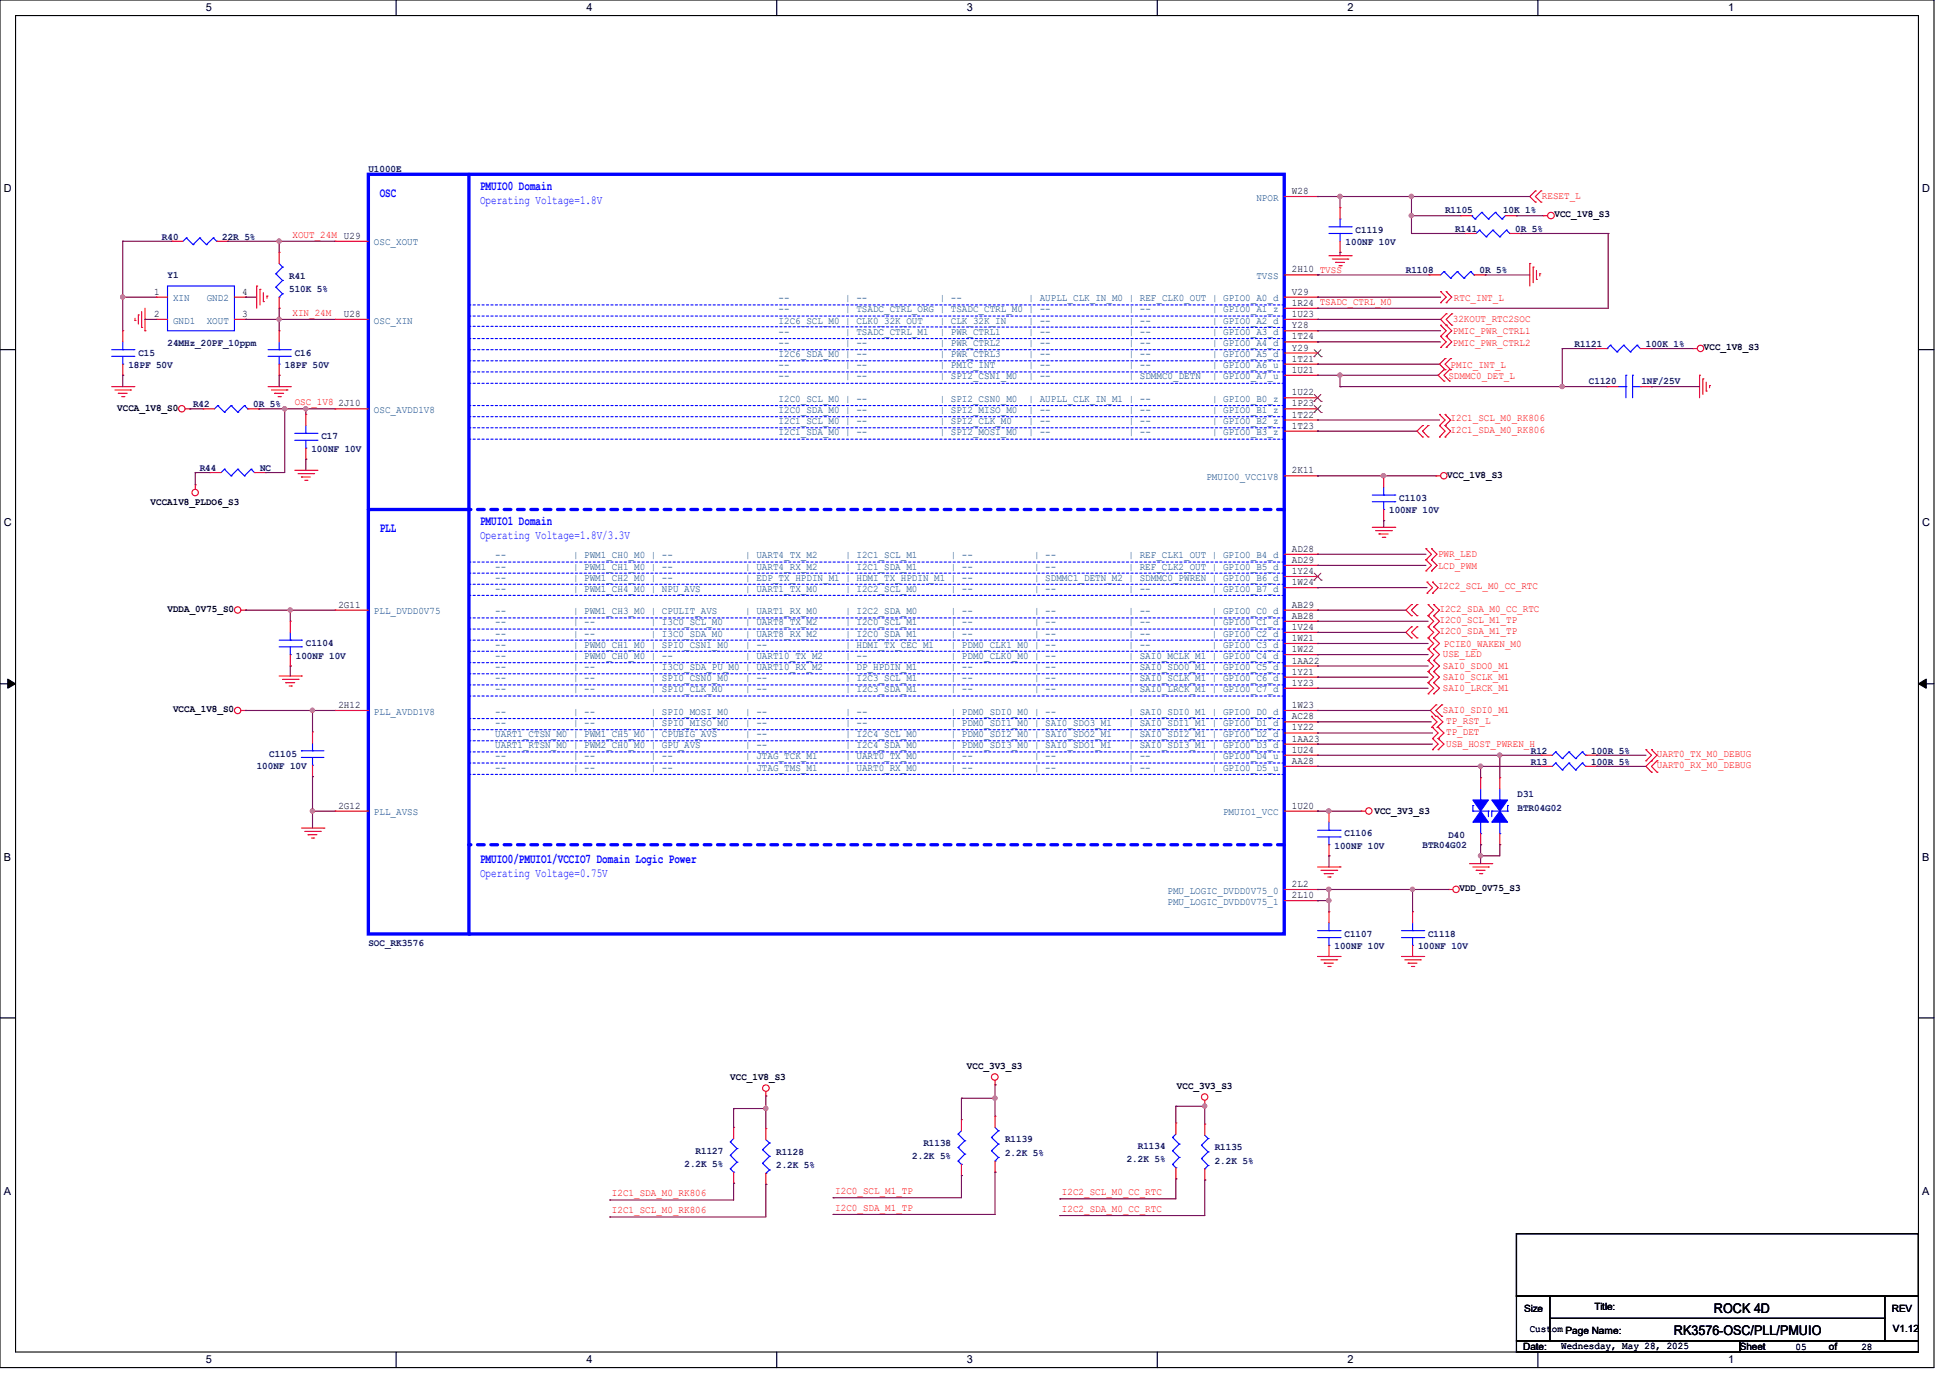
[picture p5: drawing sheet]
<svg xmlns="http://www.w3.org/2000/svg" width="297mm" height="210mm" viewBox="0 0 297 210" stroke-linecap="round" stroke-linejoin="round" font-family="sans-serif">
<path d="M0 0h294.7v208.3h-294.7zM2.4 2.4h290v203.5h-290z" fill="none" stroke="#000" stroke-width=".17"/>
<g fill="#fff">
<path d="M31.4 .3h.9v1.8h-.9z"/>
<path d="M31.4 206.2h.9v1.8h-.9z"/>
</g>
<path d="M60.4 0v2.4M60.4 205.9v2.4" fill="none" stroke="#000" stroke-width=".17"/>
<g fill="#fff">
<path d="M89.4 .3h.9v1.8h-.9z"/>
<path d="M89.4 206.2h.9v1.8h-.9z"/>
</g>
<path d="M118.4 0v2.4M118.4 205.9v2.4" fill="none" stroke="#000" stroke-width=".17"/>
<g fill="#fff">
<path d="M147.4 .3h.9v1.8h-.9z"/>
<path d="M147.4 206.2h.9v1.8h-.9z"/>
</g>
<path d="M176.4 0v2.4M176.4 205.9v2.4" fill="none" stroke="#000" stroke-width=".17"/>
<g fill="#fff">
<path d="M205.4 .3h.9v1.8h-.9z"/>
<path d="M205.4 206.2h.9v1.8h-.9z"/>
</g>
<path d="M234.4 0v2.4M234.4 205.9v2.4" fill="none" stroke="#000" stroke-width=".17"/>
<g fill="#fff">
<path d="M263.4 .3h.9v1.8h-.9z"/>
<path d="M263.4 206.2h.9v1.8h-.9z"/>
<path d="M.6 27.8h1.2v1.9h-1.2z"/>
<path d="M292.9 27.8h1.2v1.9h-1.2z"/>
<path d="M.6 78.7h1.2v1.9h-1.2z"/>
<path d="M292.9 78.7h1.2v1.9h-1.2z"/>
</g>
<path d="M0 53.3h2.4M292.4 53.3h2.3" fill="none" stroke="#000" stroke-width=".17"/>
<g fill="#fff">
<path d="M.6 129.6h1.1v1.8h-1.1z"/>
<path d="M292.9 129.6h1.1v1.8h-1.1z"/>
</g>
<path d="M0 104.1h2.4M292.4 104.1h2.3" fill="none" stroke="#000" stroke-width=".17"/>
<path d="M1.2 103.4l1.2 .7-1.2 .7zM292.4 104.1l1.1-.7v1.4z" fill="#000" stroke="#000" stroke-width=".15"/>
<g fill="#fff">
<path d="M.6 180.5h1.1v1.8h-1.1z"/>
<path d="M292.9 180.5h1.1v1.8h-1.1z"/>
</g>
<path d="M0 155h2.4M292.4 155h2.3M231.1 187.9h61.3v9.5h-61.3zM231.1 197.4h5.1v6.8h-5.1zM236.2 197.4h51v3.4h-51zM287.2 197.4h5.2v6.8h-5.2zM231.1 204.2h34v1.7h-34zM236.2 200.8h51v3.4h-51zM265.1 204.2h27.3v1.7h-27.3z" fill="none" stroke="#000" stroke-width=".17"/>
<g fill="none" stroke="#f00" stroke-width=".17">
<path d="M202.5 38.9h3.4M203 39.5h2.4M203.5 40h.1M203.5 40h1.4M204.2 38.4h.1M204.2 31.6h.1M204.2 31.6v1.8M204.2 36.7v1.7M205.4 39.5h.1M205.9 38.9h.1M222.6 32.9h.1M222.6 32.9h1.7"/>
<path d="M229.4 32.9h1.7M231.1 32.9h.1M234 29.1h.1M234 30.8h.1M234 29.1l-.9 .8 .9 .9M234.8 30.8h.1M234.8 29.1h.1M234.8 29.1l-.8 .8 .8 .9M235.2 32.9h.1M235.2 32.9h.6M17 58.9h3.4M17.5 59.4h2.4"/>
<path d="M18 59.9h.1M18 59.9h1.4M18.7 50.4h.1M18.7 57.1h.1M18.7 50.4v1.7M18.7 55.5v1.6M19.9 59.4h.1M20.4 58.9h.1M20.6 48.8h.1M20.6 48.5v.3M21.1 48h.1M21.1 48v1.4"/>
<path d="M21.6 49.9h.1M21.6 47.5v2.4M22.1 50.4h.1M22.1 46.9v3.5M39.1 43.6h.1M39.1 43.6v3.3M39.6 44.1h.1M39.6 44.1v2.3M40.1 45.9h.1M40.1 44.6v1.3M40.7 45.1h.1M40.7 45.1v.3"/>
<path d="M40.9 58.9h3.3M41.4 59.4h2.3M41.9 59.9h.1M41.9 59.9h1.3M42.5 50.4h.1M42.5 57.1h.1M42.5 50.4v1.7M42.5 55.5v1.6M43.7 59.4h.1M44.2 58.9h.1M204 40.5h.4M204.4 40.5h.1"/>
<path d="M219.5 51.2h.1M219.5 49.5h.1M219.5 52.9h.1M219.5 46.1h.1M219.5 44.4h.1M219.5 49.5l.9 .9-.9 .8M219.5 51.2l.9 .9-.9 .8M219.5 44.4l.9 .9-.9 .8M220 56.3h.1M220 58h.1M220 56.3l-.8 .8 .8 .9M220.2 54.6h.1"/>
<path d="M220.2 56.3h.1M220.2 54.6l-.8 .9 .8 .8M220.4 51.2h.1M220.4 49.5h.1M220.4 52.9h.1M220.4 46.1h.1M220.4 44.4h.1M220.4 47.8h.1M220.4 49.5l.8 .9-.8 .8M220.4 51.2l.8 .9-.8 .8M220.4 44.4l.8 .9-.8 .8M220.4 47.8l-.9 .8 .9 .9"/>
<path d="M220.9 58h.1M220.9 56.3h.1M220.9 56.3l-.9 .8 .9 .9M221.1 56.3h.1M221.1 54.6h.1M221.1 54.6l-.9 .9 .9 .8M221.2 49.5h.1M221.2 47.8h.1M221.2 47.8l-.8 .8 .8 .9M233.1 40.1h.1M233.1 40.1v3.5M233.6 40.7h.1"/>
<path d="M233.6 40.7v2.4M234.1 42.5h.1M234.1 41.2v1.3M234.7 41.7h.1M234.7 41.7v.3M243.2 53.1h.1M243.2 53.1h1.7M250 53.1h1.7M251.7 53.1h.1M258 53.1h.1M258 53.1h.7M259 57.1h.1"/>
<path d="M259 57.1v3.5M259.5 57.7h.1M259.5 57.7v2.4M260 59.6h.1M260 58.2v1.4M260.5 58.7h.1M260.5 58.7v.4M18.5 60.4h.4M18.9 60.4h.1M28.2 62.3h.7M28.9 62.3h.1M29.8 73.8h.1"/>
<path d="M29.8 73.8v.7M30.9 62.3h.1M30.9 62.3h1.8M37.8 62.3h1.7M39.5 62.3h.1M42.4 60.4h.3M42.7 60.4h.1M44.9 71.6h3.4M45.4 72.1h2.4M45.9 72.6h.1M45.9 72.6h1.4M46.4 73.2h.4"/>
<path d="M46.6 63.1h.1M46.6 69.9h.1M46.6 63.1v1.7M46.6 68.2v1.7M46.8 73.2h.1M47.8 72.1h.1M48.3 71.6h.1M216.8 64.8h.1M216.8 66.5h.1M216.8 64.8l-.9 .9 .9 .8M217.6 66.5h.1M217.6 64.8h.1"/>
<path d="M217.6 64.8l-.8 .9 .8 .8M218.8 72.5h.1M218.8 72.5h.7M219.4 66.5h.1M219.4 64.8h.1M219.4 63.1h.1M219.4 64.8l.8 .9-.8 .8M219.4 63.1l.8 .9-.8 .8M220.2 66.5h.1M220.2 64.8h.1M220.2 63.1h.1M220.2 64.8l.9 .9-.9 .8"/>
<path d="M220.2 63.1l.9 .9-.9 .8M36.7 92.9h.7M37.4 92.9h.1M209.1 80.3h3.5M209.6 80.8h2.4M210.1 81.3h.1M210.1 81.3h1.4M210.7 81.8h.3M211 81.8h.1M212 80.8h.1M212.6 80.3h.1M215.1 95.5h.1"/>
<path d="M215.1 97.2h.1M215.1 92.1h.1M215.1 93.8h.1M215.1 95.5l-.9 .8 .9 .9M215.1 92.1l-.9 .8 .9 .9M215.9 97.2h.1M215.9 95.5h.1M215.9 93.8h.1M215.9 92.1h.1M215.9 95.5l-.8 .8 .8 .9M215.9 92.1l-.8 .8 .8 .9M217.3 85.3h.1"/>
<path d="M217.3 83.6h.1M217.3 87h.1M217.3 83.6l.8 .8-.8 .9M217.3 85.3l.8 .8-.8 .9M217.5 90.3h.1M217.5 88.6h.1M217.5 88.6l.8 .9-.8 .8M217.6 95.5h.1M217.6 93.8h.1M217.6 97.2h.1M217.6 98.8h.1M217.6 92.1h.1"/>
<path d="M217.6 93.8l.9 .8-.9 .9M217.6 92.1l.9 .8-.9 .9M217.6 95.5l.9 .8-.9 .9M217.6 97.2l.9 .8-.9 .8M217.6 98.8l.9 .9-.9 .9M218.1 85.3h.1M218.1 83.6h.1M218.1 87h.1M218.1 83.6l.9 .8-.9 .9M218.1 85.3l.9 .8-.9 .9M218.3 90.3h.1M218.3 88.6h.1"/>
<path d="M218.3 88.6l.9 .9-.9 .8M218.5 95.5h.1M218.5 93.8h.1M218.5 97.2h.1M218.5 98.8h.1M218.5 92.1h.1M218.5 93.8l.9 .8-.9 .9M218.5 95.5l.9 .8-.9 .9M218.5 97.2l.9 .8-.9 .8M218.5 92.1l.9 .8-.9 .9M218.5 98.8l.9 .9-.9 .9M36.7 108.2h.7"/>
<path d="M37.4 108.2h.1M42.5 103h3.4M43.1 103.5h2.3M43.6 104h.1M43.6 104h1.3M44.1 104.5h.3M44.4 104.5h.1M45.4 103.5h.1M45.9 103h.1M47.6 111.5h.1M47.6 118.3h.1M47.6 111.5v1.7"/>
<path d="M47.6 116.5v1.8M217.6 104h.1M217.6 102.3h.1M217.6 100.6h.1M217.6 105.7h.1M217.6 102.3l.9 .8-.9 .9M217.6 100.6l.9 .8-.9 .9M217.6 104l.9 .8-.9 .9M218.1 110.8h.1M218.1 109.1h.1M218.1 109.1l.9 .8-.9 .9M218.3 112.5h.1"/>
<path d="M218.3 110.8h.1M218.3 114.2h.1M218.3 110.8l.9 .8-.9 .9M218.3 112.5l.9 .8-.9 .9M218.5 104h.1M218.5 102.3h.1M218.5 100.6h.1M218.5 105.7h.1M218.5 102.3l.9 .8-.9 .9M218.5 100.6l.9 .8-.9 .9M218.5 104l.9 .8-.9 .9M218.8 107.4h.1"/>
<path d="M218.8 109.1h.1M218.8 107.4l-.8 .8 .8 .9M219 110.8h.1M219 109.1h.1M219 109.1l.9 .8-.9 .9M219.2 112.5h.1M219.2 110.8h.1M219.2 114.2h.1M219.2 110.8l.8 .8-.8 .9M219.2 112.5l.8 .8-.8 .9M219.7 109.1h.1M219.7 107.4h.1"/>
<path d="M219.7 107.4l-.9 .8 .9 .9M250.8 115.9h.1M250.8 114.2h.1M250.8 114.2l.9 .8-.9 .9M251.7 115.9h.1M251.7 117.6h.1M251.7 114.2h.1M251.7 114.2l.8 .8-1.7 1.7 .9 .9M252.5 117.6h.1M252.5 115.9h.1M252.5 115.9l-.8 .8 .8 .9M45.9 126.1h3.5"/>
<path d="M46.4 126.6h2.4M46.9 127.1h.1M46.9 127.1h1.4M47.5 127.6h.3M47.8 127.6h.1M48.8 126.6h.1M49.4 126.1h.1M200.8 132h3.4M201.3 132.5h2.4M201.8 133.1h.1M201.8 133.1h1.4M202.4 133.6h.3"/>
<path d="M202.7 133.6h.1M203.7 132.5h.1M204.2 132h.1M207.4 123.5h.1M207.4 123.5h.7M220.7 135.5h.1M220.7 135.5h.7M223.9 131.5h3.4M224.5 132h2.3M225 132.5h.1M225 132.5h1.3M225.5 133.1h.3"/>
<path d="M225.8 133.1h.1M226.8 132h.1M227.3 131.5h.1M200.8 145.7h3.4M201.3 146.2h2.4M201.8 146.7h.1M201.8 146.7h1.4M202.4 147.2h.3M202.7 147.2h.1M203.7 146.2h.1M204.2 145.7h.1M213.6 145.7h3.4"/>
<path d="M214.1 146.2h2.4M214.6 146.7h.1M214.6 146.7h1.3M215.1 147.2h.3M215.4 147.2h.1M216.5 146.2h.1M217 145.7h.1M111.8 171.7h.1M111.8 171.7v1.7M111.8 178.5v1.7M116.7 166.9h.1M116.7 166.2v.7"/>
<path d="M146.5 170.5h.1M146.5 179h.1M146.5 170.5v1.7M146.5 177.3v1.7M151.6 165.2h.1M151.6 164.5v.7M179.2 171h.1M179.2 179.5h.1M179.2 171v1.7M179.2 177.8v1.7M183.6 168.3h.1M183.6 167.6v.7"/>
<path d="M111.8 180.2h.1"/>
<circle cx="236.4" cy="32.8" r=".5"/>
<circle cx="259.1" cy="53.1" r=".49"/>
<circle cx="27.7" cy="62.3" r=".49"/>
<circle cx="29.7" cy="75" r=".49"/>
<circle cx="220" cy="72.5" r=".49"/>
<circle cx="36.2" cy="92.9" r=".49"/>
<circle cx="36.2" cy="108.2" r=".49"/>
<circle cx="208.6" cy="123.5" r=".49"/>
<circle cx="221.9" cy="135.4" r=".49"/>
<circle cx="116.7" cy="165.7" r=".5"/>
<circle cx="151.6" cy="164" r=".5"/>
<circle cx="183.6" cy="167.1" r=".49"/>
</g>
<g fill="none" stroke="#00f" stroke-width=".17">
<path d="M202.5 34.5h3.4M202.5 35.6h3.4M204.2 33.4h.1M204.2 35.6h.1M204.2 33.4v1.1M204.2 35.6v1.1M205.9 34.5h.1M205.9 35.6h.1M224.3 32.9h.1M224.3 32.9l.5 .5M224.8 33.4h.1M225.8 32.3h.1"/>
<path d="M225.8 32.3l1 1.1M225.8 32.3l-1 1.1M226.8 33.4h.1M227.9 32.3h.1M227.9 32.3l1 1.1M227.9 32.3l-1.1 1.1M228.9 33.4h.1M229.4 32.9l-.5 .5M17 54.3h3.4M17 53.3h3.4M18.7 55.5h.1M18.7 53.3h.1"/>
<path d="M18.7 52.1v1.2M18.7 54.3v1.2M20.4 54.3h.1M20.4 53.3h.1M40.9 54.3h3.3M40.9 53.3h3.3M42.5 55.5h.1M42.5 53.3h.1M42.5 52.1v1.2M42.5 54.3v1.2M44.2 54.3h.1M44.2 53.3h.1"/>
<path d="M244.9 53.1h.1M245.4 52.6h.1M245.4 52.6l1 1M245.4 52.6l-.5 .5M246.4 53.6h.1M247.4 52.6h.1M247.4 52.6l1.1 1M247.4 52.6l-1 1M248.5 53.6h.1M249.5 52.6h.1M249.5 52.6l.5 .5M249.5 52.6l-1 1"/>
<path d="M33.2 61.8h.1M33.2 61.8l-.5 .5M33.2 61.8l1 1M34.2 62.8h.1M35.2 61.8h.1M35.2 61.8l-1 1M35.2 61.8l1 1M36.2 62.8h.1M37.3 61.8h.1M37.3 61.8l-1.1 1M37.3 61.8l.5 .5M37.8 62.3h.1"/>
<path d="M44.9 67.1h3.4M44.9 66h3.4M46.6 68.2h.1M46.6 66h.1M46.6 64.8v1.2M46.6 67.1v1.1M48.3 67.1h.1M48.3 66h.1M45.9 115.4h.1M45.9 114.3h.1M45.9 115.4h3.5M45.9 114.3h3.5"/>
<path d="M47.6 116.5h.1M47.6 114.3h.1M47.6 113.2v1.1M47.6 115.4v1.1M111.3 173.9h.1M111.3 175.9h.1M111.3 178h.1M111.3 173.9l1 1M111.3 175.9l1 1.1M111.3 178l.5 .5M111.8 178.5h.1M111.8 173.4l-.5 .5"/>
<path d="M112.3 174.9h.1M112.3 177h.1M112.3 174.9l-1 1M112.3 177l-1 1M146 172.7h.1M146 174.8h.1M146 176.8h.1M146 172.7l1 1M146 174.8l1 1M146 176.8l.5 .5M146.5 177.3h.1M146.5 172.2l-.5 .5"/>
<path d="M147 173.7h.1M147 175.8h.1M147 173.7l-1 1.1M147 175.8l-1 1M178.7 173.2h.1M178.7 175.3h.1M178.7 177.3h.1M178.7 173.2l1 1M178.7 175.3l1 1M178.7 177.3l.5 .5M179.2 177.8h.1M179.2 172.7l-.5 .5"/>
<path d="M179.7 174.2h.1M179.7 176.3h.1M179.7 174.2l-1 1.1M179.7 176.3l-1 1"/>
</g>
<path d="M56.1 26.5h139.6v115.7h-139.6zM71.5 26.5v115.7" fill="none" stroke="#00f" stroke-width=".51"/>
<circle cx="71.5" cy="142.2" r=".25" fill="#00f"/>
<path d="M56.1 77.6h15.4" fill="none" stroke="#00f" stroke-width=".51"/>
<circle cx="71.5" cy="77.6" r=".25" fill="#00f"/>
<path d="M195.7 77.6h-124.2" fill="none" stroke="#00f" stroke-width=".51" stroke-dasharray="1 1"/>
<circle cx="71.5" cy="77.6" r=".25" fill="#00f" stroke-dasharray="1 1"/>
<path d="M195.7 128.7h-124.2" fill="none" stroke="#00f" stroke-width=".51" stroke-dasharray="1 1"/>
<circle cx="71.5" cy="128.7" r=".25" fill="#00f" stroke-dasharray="1 1"/>
<g fill="none" stroke="#00f" stroke-width=".17" stroke-dasharray=".3 .3">
<path d="M71.5 46.4h.1M71.5 48.1h.1M71.5 49.7h.1M71.5 51.6h.1M71.5 53.3h.1M71.5 54.9h.1M71.5 56.6h.1M71.5 58.4h.1M195.7 46.4h-124.2M195.7 48.1h-124.2M195.7 49.9l-124.2-.2M195.7 51.6h-124.2"/>
<path d="M195.7 53.3h-124.2M195.7 54.9h-124.2M195.7 56.6h-124.2M195.7 58.4h-124.2M71.5 61.8h.1M71.5 63.5h.1M71.5 65.2h.1M71.5 66.9h.1M195.7 61.8h-124.2M195.7 63.5h-124.2M195.7 65.2h-124.2M195.7 66.9h-124.2"/>
<path d="M71.5 85.6h.1M71.5 87.3h.1M71.5 89h.1M71.5 90.7h.1M71.5 94.1h.1M71.5 95.8h.1M71.5 97.5h.1M71.5 99.2h.1M195.7 85.6h-124.2M195.7 87.3h-124.2M195.7 89h-124.2M195.7 90.7h-124.2"/>
<path d="M195.7 94.1h-124.2M195.7 95.8h-124.2M195.7 97.5h-124.2M195.7 99.2h-124.2M71.5 100.9h.1M71.5 102.6h.1M71.5 104.3h.1M71.5 106h.1M71.5 109.4h.1M71.5 111.1h.1M71.5 112.8h.1M71.5 114.5h.1"/>
<path d="M71.5 116.2h.1M71.5 117.9h.1M195.7 100.9h-124.2M195.7 102.6h-124.2M195.7 104.3h-124.2M195.7 106h-124.2M195.7 109.4h-124.2M195.7 111.1h-124.2M195.7 112.8h-124.2M195.7 114.5h-124.2M195.7 116.2h-124.2M195.7 117.9h-124.2"/>
</g>
<g fill="none" stroke="#f00" stroke-width=".17">
<path d="M26.2 36.7h.1M26.2 36.7h1.7M33 36.7h1.7M34.7 36.7h.1M42.5 38.4h.1M42.5 38.4v1.7M51.1 36.7h.1M51.1 36.7h5M195.7 29.9h5.1M200.8 29.9h.1M223.3 35.6h.1M223.3 35.6h1.7"/>
<path d="M230.1 35.6h1.7M231.8 35.6h.1M23.8 45.3h.1M23.8 48.6h.1M23.8 48.6h1.7M23.8 45.3h1.7M35.7 48.6h1.7M35.7 45.3h1.7M37.4 48.6h.1M37.4 45.3h.1M42.5 46.9h.1M42.5 45.3v1.6"/>
<path d="M51.1 48.6h.1M51.1 48.6h5M195.7 48.6h5.1M195.7 41.9h5.1M195.7 45.3h5.1M195.7 46.9h5.1M195.7 50.4h5.1M195.7 52.1h5.1M195.7 53.8h5.1M195.7 55.5h5.1M195.7 57.1h5.1M200.8 41.9h.1"/>
<path d="M200.8 45.3h.1M200.8 46.9h.1M200.8 48.6h.1M200.8 50.4h.1M200.8 52.1h.1M200.8 53.8h.1M200.8 55.5h.1M200.8 57.1h.1M217.8 41.9h.1M217.8 41.9h1.7M224.6 41.9h1.7M226.3 41.9h.1"/>
<path d="M244.9 58.9h.1M244.9 58.9h1.7M250 58.9h1.7M251.7 58.9h.1M32 72h.1M32 72h1.7M38.8 72h1.7M40.5 72h.1M51.1 62.3h.1M51.1 62.3h5M195.7 62.3h5.1M195.7 60.6h5.1"/>
<path d="M195.7 64h5.1M195.7 65.7h5.1M195.7 72.5h5.1M200.8 60.6h.1M200.8 62.3h.1M200.8 64h.1M200.8 65.7h.1M200.8 72.5h.1M210.9 72.5h.1M210.9 79.3h.1M210.9 72.5v1.7M210.9 77.6v1.7"/>
<path d="M44.2 94.6h.1M44.2 94.6v1.7M44.2 99.7v1.7M51.1 92.9h.1M51.1 92.9h5M195.7 92.9h5.1M195.7 84.4h5.1M195.7 86.1h5.1M195.7 87.8h5.1M195.7 89.5h5.1M195.7 94.6h5.1M195.7 96.3h5.1"/>
<path d="M195.7 98h5.1M195.7 99.7h5.1M200.8 84.4h.1M200.8 86.1h.1M200.8 87.8h.1M200.8 89.5h.1M200.8 92.9h.1M200.8 94.6h.1M200.8 96.3h.1M200.8 98h.1M200.8 99.7h.1M44.2 101.4h.1"/>
<path d="M51.1 108.2h.1M51.1 108.2h5M195.7 108.2h5.1M195.7 101.4h5.1M195.7 103.1h5.1M195.7 104.8h5.1M195.7 109.9h5.1M195.7 111.6h5.1M195.7 113.3h5.1M195.7 115h5.1M195.7 116.7h5.1M200.8 101.4h.1"/>
<path d="M200.8 103.1h.1M200.8 104.8h.1M200.8 108.2h.1M200.8 109.9h.1M200.8 111.6h.1M200.8 113.3h.1M200.8 115h.1M200.8 116.7h.1M225.6 118.4h.1M225.6 118.4v1.7M228.6 118.4h.1M228.6 118.4v1.7"/>
<path d="M234.8 115h.1M234.8 116.7h.1M234.8 115h1.8M234.8 116.7h1.8M241.6 115h1.7M241.6 116.7h1.7M243.3 115h.1M243.3 116.7h.1M51.1 123.5h.1M51.1 123.5h5M195.7 123.5h5.1M195.7 135.5h5.1"/>
<path d="M195.7 137.2h5.1M200.8 123.5h.1M200.8 135.5h.1M200.8 137.2h.1M202.5 138.9h.1M202.5 123.5h.1M202.5 130.3h.1M202.5 123.5v1.7M202.5 128.7v1.6M202.5 138.9v1.6M215.3 138.9h.1M215.3 138.9v1.6"/>
<path d="M225.6 128.7h.1M225.6 127v1.7M228.6 128.7h.1M228.6 127v1.7M202.5 145.7h.1M202.5 144v1.7M215.3 145.7h.1M215.3 144v1.7M116.7 171.9h.1M116.7 171.9v1.7M116.7 178.7v1.7M151.6 170h.1"/>
<path d="M151.6 178.5h.1M151.6 170v1.7M151.6 176.8v1.7M183.6 171.2h.1M183.6 179.7h.1M183.6 171.2v1.7M183.6 178v1.7M116.7 180.4h.1"/>
</g>
<g fill="none" stroke="#7f3f00" stroke-width=".15">
<path d="M200.2 54.3h.1M200.3 53.3l1 1M201.3 53.3l-1.1 1M201.3 54.3h.1M200.2 61.1h.1M200.2 62.8h.1M200.3 60.1l1 1M200.3 61.8l1 1M201.3 60.1l-1.1 1M201.3 61.8l-1.1 1M201.3 61.1h.1M201.3 62.8h.1"/>
<path d="M200.2 88.3h.1M200.3 87.3l1 1M201.3 87.3l-1.1 1M201.3 88.3h.1"/>
</g>
<g fill="none" stroke="#00f" stroke-width=".17">
<path d="M28.4 36.2h.1M28.4 36.2l-.5 .5M28.4 36.2l1 1.1M29.4 37.3h.1M30.4 36.2h.1M30.4 36.2l-1 1.1M30.4 36.2l1.1 1.1M31.5 37.3h.1M32.5 36.2h.1M32.5 36.2l-1 1.1M32.5 36.2l.5 .5M33 36.7h.1"/>
<path d="M225.5 35.1h.1M225.5 35.1l-.5 .5M225.5 35.1l1 1M226.5 36.1h.1M227.5 35.1h.1M227.5 35.1l-1 1M227.5 35.1l1.1 1M228.6 36.1h.1M229.6 35.1h.1M229.6 35.1l-1 1M229.6 35.1l.5 .5M230.1 35.6h.1"/>
<path d="M25.5 43.6h10.2v6.8h-10.2zM42 41.7h.1M42 43.7h.1M42 41.7l1.1 1M42 43.7l1.1 1M42.5 45.3h.1M42.5 40.1l.6 .6M43.1 40.7h.1M43.1 42.7h.1M43.1 44.7h.1M43.1 40.7l-1.1 1M43.1 42.7l-1.1 1"/>
<path d="M43.1 44.7l-.6 .6M220 41.4h.1M220 41.4l-.5 .5M220 41.4l1.1 1M221.1 42.4h.1M222.1 41.4h.1M222.1 41.4l-1 1M222.1 41.4l1 1M223.1 42.4h.1M224.1 41.4h.1M224.1 41.4l-1 1M224.1 41.4l.5 .5"/>
<path d="M224.6 41.9h.1M246.6 58.9h1.2M247.8 58.9h.1M247.8 57.1h.1M247.8 57.1v3.5M248.8 57.1h.1M248.8 58.9h1.2M248.8 57.1v3.5M250 58.9h.1M34.2 71.5h.1M34.2 71.5l-.5 .5M34.2 71.5l1 1"/>
<path d="M35.2 72.5h.1M36.2 71.5h.1M36.2 71.5l-1 1M36.2 71.5l1.1 1M37.3 72.5h.1M38.3 71.5h.1M38.3 71.5l-1 1M38.3 71.5l.5 .5M38.8 72h.1M209.1 76.4h3.5M209.1 75.4h3.5M210.9 77.6h.1"/>
<path d="M210.9 75.4h.1M210.9 74.2v1.2M210.9 76.4v1.2M212.6 76.4h.1M212.6 75.4h.1M42.5 98.5h3.4M42.5 97.5h3.4M44.2 99.7h.1M44.2 97.5h.1M44.2 96.3v1.2M44.2 98.5v1.2M45.9 98.5h.1"/>
<path d="M45.9 97.5h.1M237.1 114.5h.1M237.1 116.2h.1M237.1 114.5l-.5 .5M237.1 114.5l1 1M237.1 116.2l-.5 .5M237.1 116.2l1 1.1M238.1 115.5h.1M238.1 117.3h.1M239.1 114.5h.1M239.1 116.2h.1M239.1 114.5l-1 1"/>
<path d="M239.1 114.5l1 1M239.1 116.2l-1 1.1M239.1 116.2l1 1.1M240.1 115.5h.1M240.1 117.3h.1M241.1 114.5h.1M241.1 116.2h.1M241.1 114.5l-1 1M241.1 114.5l.5 .5M241.1 116.2l-1 1.1M241.1 116.2l.5 .5M241.6 115h.1"/>
<path d="M241.6 116.7h.1M200.8 127.5h3.4M200.8 126.4h3.4M202.5 128.7h.1M202.5 126.4h.1M202.5 125.2v1.2M202.5 127.5v1.2M204.2 127.5h.1M204.2 126.4h.1M224.5 123.5h.1M224.5 122.7h.1M224.5 123.5h2.3"/>
<path d="M224.5 122.7v.8M225.6 121.8h.1M225.6 127h.1M225.6 120.1v1.7M225.6 125.2v1.8M226.8 123.5h.1M226.8 123.5v.9M227.3 123.5h.1M227.3 123.5v.9M227.3 123.5h2.4M228.6 121.8h.1M228.6 127h.1"/>
<path d="M228.6 120.1v1.7M228.6 125.2v1.8M229.7 123.5h.1M229.7 122.7h.1M229.7 122.7v.8M200.8 142.8h3.4M200.8 141.7h3.4M202.5 144h.1M202.5 141.7h.1M202.5 140.5v1.2M202.5 142.8v1.2M204.2 142.8h.1"/>
<path d="M204.2 141.7h.1M213.6 142.8h3.4M213.6 141.7h3.4M215.3 144h.1M215.3 141.7h.1M215.3 140.5v1.2M215.3 142.8v1.2M217 142.8h.1M217 141.7h.1M116.2 175.1h.1M116.2 177.2h.1M116.2 175.1l1.1 1"/>
<path d="M116.2 177.2l1.1 1M116.7 178.7h.1M116.7 173.6l.6 .5M117.3 174.1h.1M117.3 176.1h.1M117.3 178.2h.1M117.3 174.1l-1.1 1M117.3 176.1l-1.1 1.1M117.3 178.2l-.6 .5M151.1 173.2h.1M151.1 175.3h.1M151.1 173.2l1 1"/>
<path d="M151.1 175.3l1 1M151.6 176.8h.1M151.6 171.7l.5 .5M152.1 172.2h.1M152.1 174.2h.1M152.1 176.3h.1M152.1 172.2l-1 1M152.1 174.2l-1 1.1M152.1 176.3l-.5 .5M183.1 174.4h.1M183.1 176.4h.1M183.1 174.4l1 1"/>
<path d="M183.1 176.4l1 1.1M183.6 178h.1M183.6 172.9l.5 .5M184.1 173.4h.1M184.1 175.4h.1M184.1 177.5h.1M184.1 173.4l-1 1M184.1 175.4l-1 1M184.1 177.5l-.5 .5"/>
</g>
<g fill="#00f" stroke="#00f" stroke-width=".17">
<path d="M227.3 121.8h2.4l-1.1 1.7z" fill-rule="evenodd"/>
<path d="M228.6 123.5l1.1 1.7h-2.4z" fill-rule="evenodd"/>
<path d="M224.5 121.8h2.3l-1.2 1.7z" fill-rule="evenodd"/>
<path d="M225.6 123.5l1.2 1.7h-2.3z" fill-rule="evenodd"/>
</g>
<g fill="none" stroke="#7f003f" stroke-width=".17">
<path d="M18.7 36.7h.1M18.7 36.7v13.7M18.7 36.7h7.5M34.7 36.7h.1M34.7 36.7h16.4M42.5 36.7h.1M42.5 36.7v1.7M200.8 29.9h.1M200.8 29.9h32.3M204.2 29.9h.1M204.2 38.4h.1M204.2 29.9v1.7"/>
<path d="M204.2 38.4v.5M215.1 29.9h.1M215.1 35.6h.1M215.1 32.9h.1M215.1 29.9v5.7M215.1 35.6h8.2M215.1 32.9h7.5M231.1 32.9h.1M231.1 32.9h4.1M231.8 35.6h.1M231.8 35.6h13.3M245.1 35.6h.1"/>
<path d="M245.1 35.6v11.3h-44.3M18.7 45.3h.1M18.7 57.1h.1M18.7 57.1v1.8M18.7 45.3h5.1M22.1 48.6h.1M22.1 48.6h1.7M37.4 45.3h.1M37.4 48.6h.1M37.4 45.3h1.7M37.4 48.6h13.7M42.5 48.6h.1"/>
<path d="M42.5 57.1h.1M42.5 46.9h.1M42.5 46.9v3.5M42.5 57.1v1.8M200.8 41.9h.1M200.8 46.9h.1M200.8 50.4h.1M200.8 52.1h.1M200.8 55.5h.1M200.8 57.1h.1M200.8 45.3h.1M200.8 48.6h.1"/>
<path d="M200.8 41.9h17M200.8 50.4h18.7M200.8 52.1h18.7M200.8 55.5h18.6M200.8 57.1h18.4M200.8 45.3h18.7M200.8 48.6h18.7M204.2 57.1h.1M204.2 58.9h.1M204.2 57.1v1.8M204.2 58.9h40.7M226.3 41.9h.1"/>
<path d="M226.3 41.9h6.8M238.1 53.1h.1M238.1 58.9h.1M238.1 53.1h5.1M238.1 53.1v5.8M251.7 53.1h.1M251.7 58.9h.1M251.7 53.1h6.3M251.7 58.9h7.3M28.9 62.3h.1M28.9 62.3h2M29.8 72h.1"/>
<path d="M29.8 72h2.2M29.8 72v1.8M39.5 62.3h.1M39.5 62.3h11.6M40.5 72h.1M43.4 62.3h.1M43.4 62.3v9.7h-2.9M46.6 69.9h.1M46.6 62.3h.1M46.6 62.3v.8M46.6 69.9v1.7M200.8 64h.1"/>
<path d="M200.8 65.7h.1M200.8 72.5h.1M200.8 64h18.6M200.8 65.7h15.1M200.8 72.5h18M210.9 72.5h.1M210.9 79.3h.1M210.9 79.3v1M37.4 92.9h.1M37.4 92.9h13.7M44.2 92.9h.1M44.2 92.9v1.7"/>
<path d="M200.8 84.4h.1M200.8 89.5h.1M200.8 92.9h.1M200.8 94.6h.1M200.8 96.3h.1M200.8 98h.1M200.8 86.1h.1M200.8 99.7h.1M200.8 84.4h16.5M200.8 89.5h16.7M200.8 92.9h13.4M200.8 94.6h16.8"/>
<path d="M200.8 96.3h13.4M200.8 98h16.8M200.8 86.1h16.5M200.8 99.7h16.8M37.4 108.2h.1M37.4 108.2h13.7M44.2 101.4h.1M44.2 101.4v1.6M47.6 108.2h.1M47.6 118.3h.1M47.6 108.2v3.3M47.6 118.3v7.8"/>
<path d="M200.8 101.4h.1M200.8 103.1h.1M200.8 108.2h.1M200.8 111.6h.1M200.8 113.3h.1M200.8 115h.1M200.8 116.7h.1M200.8 109.9h.1M200.8 104.8h.1M200.8 101.4h16.8M200.8 103.1h16.8M200.8 108.2h17.2"/>
<path d="M200.8 111.6h17.5M200.8 113.3h17.5M200.8 115h34M200.8 116.7h34M200.8 109.9h17.3M200.8 104.8h16.8M225.6 116.7h.1M225.6 116.7v1.7M228.6 115h.1M228.6 115v3.4M243.3 115h.1M243.3 116.7h.1"/>
<path d="M243.3 115h7.5M243.3 116.7h7.5M47.6 123.5h.1M47.6 123.5h3.5M200.8 135.5h.1M200.8 123.5h.1M200.8 137.2h.1M200.8 135.5h19.9M200.8 123.5h6.6M200.8 137.2h1.7M202.5 135.5h.1M202.5 130.3h.1"/>
<path d="M202.5 123.5h.1M202.5 137.2h.1M202.5 130.3v1.7M202.5 135.5v3.4M215.3 135.5h.1M215.3 135.5v3.4M225.6 128.7h.1M225.6 130.3h.1M225.6 128.7v2.8M228.6 128.7h.1M228.6 128.7v1.6h-3M111.8 168.8h.1"/>
<path d="M111.8 168.8v2.9M111.8 168.8h4.9M116.7 166.9h.1M116.7 168.8h.1M116.7 166.9v5M146.5 179h.1M146.5 167.3h.1M146.5 167.3v3.2M146.5 179v3.4h-19.5M146.5 167.3h5.1M151.6 165.2h.1M151.6 178.5h.1"/>
<path d="M151.6 167.3h.1M151.6 165.2v4.8M151.6 178.5v6.5h-24.6M179.2 168.5h.1M179.2 179.5h.1M179.2 168.5h4.4M179.2 168.5v2.5M179.2 179.5v3.1h-17.7M183.6 168.3h.1M183.6 179.7h.1M183.6 168.5h.1M183.6 168.3v2.9"/>
<path d="M183.6 179.7v5.4h-22.1M92.9 182.8h.1M92.9 185.3h.1M111.8 180.2h.1M111.8 180.2v2.6h-18.9M116.7 180.4h.1M116.7 180.4v4.9h-23.8M127 182.4h.1M127 185h.1M161.5 182.6h.1M161.5 185.1h.1"/>
</g>
<g fill="#f0f" stroke="#f0f" stroke-width=".17">
<circle cx="228.5" cy="115" r=".32"/>
<circle cx="225.6" cy="116.7" r=".32"/>
<circle cx="215.2" cy="135.4" r=".32"/>
<circle cx="202.5" cy="135.4" r=".33"/>
<circle cx="18.7" cy="45.2" r=".32"/>
<circle cx="47.6" cy="108.2" r=".32"/>
<circle cx="210.8" cy="72.5" r=".33"/>
<circle cx="202.5" cy="123.5" r=".33"/>
<circle cx="47.6" cy="123.5" r=".32"/>
<circle cx="44.2" cy="92.9" r=".32"/>
<circle cx="42.5" cy="48.6" r=".32"/>
<circle cx="116.7" cy="168.8" r=".32"/>
<circle cx="215.1" cy="29.9" r=".32"/>
<circle cx="204.2" cy="29.9" r=".32"/>
<circle cx="183.6" cy="168.4" r=".32"/>
<circle cx="43.4" cy="62.3" r=".32"/>
<circle cx="238.1" cy="58.9" r=".32"/>
<circle cx="204.2" cy="57.1" r=".32"/>
<circle cx="42.5" cy="36.7" r=".32"/>
<circle cx="202.5" cy="137.1" r=".33"/>
<circle cx="151.6" cy="167.2" r=".32"/>
<circle cx="225.6" cy="130.3" r=".32"/>
<circle cx="46.6" cy="62.3" r=".32"/>
<circle cx="215.1" cy="32.8" r=".32"/>
</g>
<g font-size="2" fill="#00f">
<text x="57.9" y="29.9">OSC</text>
<text x="73.2" y="28.9">PMUIO0 Domain</text>
<text x="57.9" y="81">PLL</text>
<text x="73.2" y="80">PMUIO1 Domain</text>
<text x="73.2" y="131.4">PMUIO0/PMUIO1/VCCIO7 Domain Logic Power</text>
</g>
<g font-size="2">
<text x="255.1" y="203.4">RK3576-OSC/PLL/PMUIO</text>
<text x="261.2" y="200">ROCK 4D</text>
</g>
<g font-size="1.9" fill="#00f">
<text x="73.2" y="31.1">Operating Voltage=1.8V</text>
<text x="73.2" y="82.1">Operating Voltage=1.8V/3.3V</text>
<text x="73.2" y="133.5">Operating Voltage=0.75V</text>
</g>
<g font-size="1.7">
<text x="31.4" y="1.7">5</text>
<text x="89.4" y="1.7">4</text>
<text x="147.4" y="1.7">3</text>
<text x="205.4" y="1.7">2</text>
<text x="263.4" y="1.7">1</text>
<text x=".6" y="29.3">D</text>
<text x="292.9" y="29.3">D</text>
<text x=".6" y="80.2">C</text>
<text x="292.9" y="80.2">C</text>
<text x=".6" y="131.1">B</text>
<text x="292.9" y="131.1">B</text>
<text x=".6" y="181.9">A</text>
<text x="292.9" y="181.9">A</text>
<text x="31.4" y="207.6">5</text>
<text x="89.4" y="207.6">4</text>
<text x="147.4" y="207.6">3</text>
<text x="205.4" y="207.6">2</text>
<text x="263.4" y="207.6">1</text>
</g>
<g font-size="1.5" fill="#00007f">
<text x="56.1" y="26.1">U1000E</text>
<text x="206.6" y="35.5">C1119</text>
<text x="220.2" y="32.4">R1105</text>
<text x="221.7" y="35.3">R141</text>
<text x="229.1" y="32.4">10K 1%</text>
<text x="230.9" y="35.3">0R 5%</text>
<text x="24.7" y="36.5">R40</text>
<text x="33.9" y="36.5">22R 5%</text>
<text x="205.1" y="37.3">100NF 10V</text>
<text x="214.2" y="41.6">R1108</text>
<text x="225.5" y="41.6">0R 5%</text>
<text x="25.5" y="42.3">Y1</text>
<text x="44.1" y="42.5">R41</text>
<text x="44.1" y="44.5">510K 5%</text>
<text x="25.5" y="52.7">24MHz_20PF_10ppm</text>
<text x="239.9" y="52.8">R1121</text>
<text x="250.8" y="52.8">100K 1%</text>
<text x="19.6" y="56">18PF 50V</text>
<text x="21.1" y="54.2">C15</text>
<text x="43.4" y="56">18PF 50V</text>
<text x="44.9" y="54.2">C16</text>
<text x="242.1" y="58.4">C1120</text>
<text x="250.1" y="58.4">1NF/25V</text>
<text x="29.4" y="62">R42</text>
<text x="38.6" y="62">0R 5%</text>
<text x="30.4" y="71.7">R44</text>
<text x="39.6" y="71.7">NC</text>
<text x="47.5" y="68.8">100NF 10V</text>
<text x="49" y="66.9">C17</text>
<text x="213.2" y="76.3">C1103</text>
<text x="211.7" y="78.2">100NF 10V</text>
<text x="45.1" y="100.3">100NF 10V</text>
<text x="46.6" y="98.4">C1104</text>
<text x="39.1" y="117.1">100NF 10V</text>
<text x="41" y="115.3">C1105</text>
<text x="233.3" y="114.8">R12</text>
<text x="233.3" y="116.5">R13</text>
<text x="242.5" y="114.8">100R 5%</text>
<text x="242.5" y="116.5">100R 5%</text>
<text x="231.3" y="121.4">D31</text>
<text x="231.3" y="123.4">BTR04G02</text>
<text x="203.4" y="129.2">100NF 10V</text>
<text x="204.9" y="127.4">C1106</text>
<text x="216.8" y="129.1">BTR04G02</text>
<text x="220.7" y="127.5">D40</text>
<text x="204.9" y="142.7">C1107</text>
<text x="217.6" y="142.7">C1118</text>
<text x="56.1" y="144.1">SOC_RK3576</text>
<text x="203.4" y="144.6">100NF 10V</text>
<text x="216.1" y="144.6">100NF 10V</text>
<text x="153.2" y="174">R1139</text>
<text x="104.3" y="177.7">2.2K 5%</text>
<text x="106" y="175.7">R1127</text>
<text x="118.3" y="175.9">R1128</text>
<text x="118.3" y="177.9">2.2K 5%</text>
<text x="139" y="176.5">2.2K 5%</text>
<text x="140.7" y="174.5">R1138</text>
<text x="153.2" y="176">2.2K 5%</text>
<text x="171.7" y="177">2.2K 5%</text>
<text x="173.4" y="175">R1134</text>
<text x="185.1" y="175.2">R1135</text>
<text x="185.1" y="177.2">2.2K 5%</text>
</g>
<g font-size="1.5">
<text x="196.9" y="29.5">W28</text>
<text x="236.9" y="33.1">VCC_1V8_S3</text>
<text x="196.9" y="41.5">2H10 TVSS</text>
<text x="23.5" y="44.9">1</text>
<text x="36.9" y="44.9">4</text>
<text x="196.9" y="44.9">V29</text>
<text x="196.9" y="46.6">1R24 TSADC_CTRL_M0</text>
<text x="23.5" y="48.3">2</text>
<text x="36.9" y="48.3">3</text>
<text x="52.4" y="48.3">U28</text>
<text x="196.9" y="48.3">1U23</text>
<text x="196.9" y="50">Y28</text>
<text x="196.9" y="51.7">1T24</text>
<text x="196.9" y="53.4">Y29</text>
<text x="259.7" y="53.3">VCC_1V8_S3</text>
<text x="196.9" y="55.1">1T21</text>
<text x="196.9" y="56.8">1U21</text>
<text x="17.9" y="62.5">VCCA_1V8_S0</text>
<text x="51.6" y="61.9">2J10</text>
<text x="196.9" y="60.2">1U22</text>
<text x="196.9" y="61.9">1P23</text>
<text x="196.9" y="63.6">1T22</text>
<text x="196.9" y="65.3">1T23</text>
<text x="22.9" y="76.8">VCCA1V8_PLDO6_S3</text>
<text x="196.9" y="72.1">2K11</text>
<text x="220.6" y="72.7">VCC_1V8_S3</text>
<text x="196.9" y="84">AD28</text>
<text x="196.9" y="85.7">AD29</text>
<text x="196.9" y="87.4">1Y24</text>
<text x="196.9" y="89.1">1W24</text>
<text x="25.5" y="93.2">VDDA_0V75_S0</text>
<text x="51.6" y="92.5">2G11</text>
<text x="196.9" y="92.5">AB29</text>
<text x="196.9" y="94.2">AB28</text>
<text x="196.9" y="95.9">1V24</text>
<text x="196.9" y="97.6">1W21</text>
<text x="196.9" y="99.3">1W22</text>
<text x="196.9" y="101">1AA22</text>
<text x="51.6" y="107.8">2H12</text>
<text x="196.9" y="102.7">1Y21</text>
<text x="196.9" y="104.4">1Y23</text>
<text x="196.9" y="107.8">1W23</text>
<text x="26.4" y="108.5">VCCA_1V8_S0</text>
<text x="196.9" y="109.6">AC28</text>
<text x="196.9" y="111.3">1Y22</text>
<text x="196.9" y="112.9">1AA23</text>
<text x="196.9" y="114.6">1U24</text>
<text x="196.9" y="116.3">AA28</text>
<text x="51.6" y="123.1">2G12</text>
<text x="196.9" y="123.1">1U20</text>
<text x="209.5" y="124">VCC_3V3_S3</text>
<text x="196.9" y="135.1">2L2</text>
<text x="196.9" y="136.8">2L10</text>
<text x="222.4" y="135.7">VDD_0V75_S3</text>
<text x="111.3" y="164.5">VCC_1V8_S3</text>
<text x="147.4" y="162.8">VCC_3V3_S3</text>
<text x="179.4" y="165.8">VCC_3V3_S3</text>
<text x="232.3" y="199.8">Size</text>
<text x="233.1" y="202.9">Custom Page Name:</text>
<text x="243" y="199.5">Title:</text>
<text x="288.3" y="199.8">REV</text>
<text x="288.5" y="202.9">V1.12</text>
<text x="232.1" y="205.6">Date:</text>
<text x="237.9" y="205.4">Wednesday, May 28, 2025</text>
<text x="265.1" y="205.6">Sheet</text>
<text x="273.6" y="205.6">05</text>
<text x="278.7" y="205.6">of</text>
<text x="283.7" y="205.6">28</text>
</g>
<g font-size="1.5" fill="#003f7f">
<text x="191.5" y="30.6">NPOR</text>
<text x="57" y="37.4">OSC_XOUT</text>
<text x="26.4" y="45.9">XIN</text>
<text x="31.5" y="45.9">GND2</text>
<text x="118.7" y="45.9">--</text>
<text x="118.7" y="47.6">--</text>
<text x="128.8" y="45.9">| --</text>
<text x="128.8" y="47.6">| TSADC_CTRL_ORG | TSADC_CTRL_M0 | --</text>
<text x="143.2" y="45.9">| --</text>
<text x="156.8" y="45.9">| AUPLL_CLK_IN_M0 | REF_CLK0_OUT | GPIO0_A0_d</text>
<text x="172" y="47.6">| --</text>
<text x="184.7" y="47.6">| GPIO0_A1_z</text>
<text x="191.5" y="42.5">TVSS</text>
<text x="26.4" y="49.3">GND1</text>
<text x="31.5" y="49.3">XOUT</text>
<text x="57" y="49.3">OSC_XIN</text>
<text x="118.7" y="49.3">I2C6_SCL_M0 | CLK0_32K_OUT</text>
<text x="118.7" y="51">--</text>
<text x="118.7" y="52.7">--</text>
<text x="128.8" y="51">| TSADC_CTRL_M1</text>
<text x="128.8" y="52.7">| --</text>
<text x="143.2" y="49.3">| CLK_32K_IN</text>
<text x="143.2" y="51">| PWR_CTRL1</text>
<text x="143.2" y="52.7">| PWR_CTRL2</text>
<text x="156.8" y="49.3">| --</text>
<text x="156.8" y="51">| --</text>
<text x="156.8" y="52.7">| --</text>
<text x="172" y="49.3">| --</text>
<text x="172" y="51">| --</text>
<text x="172" y="52.7">| --</text>
<text x="184.7" y="49.3">| GPIO0_A2_d</text>
<text x="184.7" y="51">| GPIO0_A3_d</text>
<text x="184.7" y="52.7">| GPIO0_A4_d</text>
<text x="118.7" y="54.4">I2C6_SDA_M0 | --</text>
<text x="118.7" y="56.1">--</text>
<text x="118.7" y="57.8">--</text>
<text x="128.8" y="56.1">| --</text>
<text x="128.8" y="57.8">| --</text>
<text x="143.2" y="54.4">| PWR_CTRL3</text>
<text x="143.2" y="56.1">| PMIC_INT</text>
<text x="143.2" y="57.8">| SPI2_CSN1_M0</text>
<text x="156.8" y="54.4">| --</text>
<text x="156.8" y="56.1">| --</text>
<text x="156.8" y="57.8">| --</text>
<text x="172" y="54.4">| --</text>
<text x="172" y="56.1">| --</text>
<text x="172" y="57.8">| SDMMC0_DETN</text>
<text x="184.7" y="54.4">| GPIO0_A5_d</text>
<text x="184.7" y="56.1">| GPIO0_A6_u</text>
<text x="184.7" y="57.8">| GPIO0_A7_u</text>
<text x="57" y="62.9">OSC_AVDD1V8</text>
<text x="118.7" y="61.2">I2C0_SCL_M0 | --</text>
<text x="118.7" y="62.9">I2C0_SDA_M0 | --</text>
<text x="118.7" y="64.6">I2C1_SCL_M0 | --</text>
<text x="143.2" y="61.2">| SPI2_CSN0_M0</text>
<text x="143.2" y="62.9">| SPI2_MISO_M0</text>
<text x="143.2" y="64.6">| SPI2_CLK_M0</text>
<text x="156.8" y="61.2">| AUPLL_CLK_IN_M1 | --</text>
<text x="156.8" y="62.9">| --</text>
<text x="156.8" y="64.6">| --</text>
<text x="172" y="62.9">| --</text>
<text x="172" y="64.6">| --</text>
<text x="184.7" y="61.2">| GPIO0_B0_z</text>
<text x="184.7" y="62.9">| GPIO0_B1_z</text>
<text x="184.7" y="64.6">| GPIO0_B2_z</text>
<text x="118.7" y="66.3">I2C1_SDA_M0 | --</text>
<text x="143.2" y="66.3">| SPI2_MOSI_M0</text>
<text x="156.8" y="66.3">| --</text>
<text x="172" y="66.3">| --</text>
<text x="184.7" y="66.3">| GPIO0_B3_z</text>
<text x="183.8" y="73.1">PMUIO0_VCC1V8</text>
<text x="75.5" y="85">--</text>
<text x="75.5" y="86.7">--</text>
<text x="75.5" y="88.4">--</text>
<text x="87.3" y="85">| PWM1_CH0_M0 | --</text>
<text x="87.3" y="86.7">| PWM1_CH1_M0 | --</text>
<text x="87.3" y="88.4">| PWM1_CH2_M0 | --</text>
<text x="113.6" y="85">| UART4_TX_M2</text>
<text x="113.6" y="86.7">| UART4_RX_M2</text>
<text x="113.6" y="88.4">| EDP_TX_HPDIN_M1 | HDMI_TX_HPDIN_M1 | --</text>
<text x="128.8" y="85">| I2C1_SCL_M1</text>
<text x="128.8" y="86.7">| I2C1_SDA_M1</text>
<text x="144.9" y="85">| --</text>
<text x="144.9" y="86.7">| --</text>
<text x="157.6" y="85">| --</text>
<text x="157.6" y="86.7">| --</text>
<text x="157.6" y="88.4">| SDMMC1_DETN_M2 | SDMMC0_PWREN | GPIO0_B6_d</text>
<text x="172" y="85">| REF_CLK1_OUT | GPIO0_B4_d</text>
<text x="172" y="86.7">| REF_CLK2_OUT | GPIO0_B5_d</text>
<text x="57" y="93.6">PLL_DVDD0V75</text>
<text x="75.5" y="90.1">--</text>
<text x="75.5" y="93.6">--</text>
<text x="75.5" y="95.2">--</text>
<text x="87.3" y="90.1">| PWM1_CH4_M0 | NPU_AVS</text>
<text x="87.3" y="93.6">| PWM1_CH3_M0 | CPULIT_AVS</text>
<text x="87.3" y="95.2">| --</text>
<text x="99.2" y="95.2">| I3C0_SCL_M0</text>
<text x="113.6" y="90.1">| UART1_TX_M0</text>
<text x="113.6" y="93.6">| UART1_RX_M0</text>
<text x="113.6" y="95.2">| UART8_TX_M2</text>
<text x="128.8" y="90.1">| I2C2_SCL_M0</text>
<text x="128.8" y="93.6">| I2C2_SDA_M0</text>
<text x="128.8" y="95.2">| I2C0_SCL_M1</text>
<text x="144.9" y="90.1">| --</text>
<text x="144.9" y="93.6">| --</text>
<text x="144.9" y="95.2">| --</text>
<text x="157.6" y="90.1">| --</text>
<text x="157.6" y="93.6">| --</text>
<text x="157.6" y="95.2">| --</text>
<text x="172" y="90.1">| --</text>
<text x="172" y="93.6">| --</text>
<text x="172" y="95.2">| --</text>
<text x="184.7" y="90.1">| GPIO0_B7_d</text>
<text x="184.7" y="93.6">| GPIO0_C0_d</text>
<text x="184.7" y="95.2">| GPIO0_C1_d</text>
<text x="75.5" y="96.9">--</text>
<text x="75.5" y="98.6">--</text>
<text x="75.5" y="100.3">--</text>
<text x="87.3" y="96.9">| --</text>
<text x="87.3" y="98.6">| PWM0_CH1_M0 | SPI0_CSN1_M0</text>
<text x="87.3" y="100.3">| PWM0_CH0_M0 | --</text>
<text x="99.2" y="96.9">| I3C0_SDA_M0</text>
<text x="113.6" y="96.9">| UART8_RX_M2</text>
<text x="113.6" y="98.6">| --</text>
<text x="113.6" y="100.3">| UART10_TX_M2</text>
<text x="128.8" y="96.9">| I2C0_SDA_M1</text>
<text x="128.8" y="98.6">| HDMI_TX_CEC_M1</text>
<text x="128.8" y="100.3">| --</text>
<text x="144.9" y="96.9">| --</text>
<text x="144.9" y="98.6">| PDM0_CLK1_M0 | --</text>
<text x="144.9" y="100.3">| PDM0_CLK0_M0 | --</text>
<text x="157.6" y="96.9">| --</text>
<text x="172" y="96.9">| --</text>
<text x="172" y="98.6">| --</text>
<text x="172" y="100.3">| SAI0_MCLK_M1 | GPIO0_C4_d</text>
<text x="184.7" y="96.9">| GPIO0_C2_d</text>
<text x="184.7" y="98.6">| GPIO0_C3_d</text>
<text x="75.5" y="102.1">--</text>
<text x="75.5" y="103.8">--</text>
<text x="75.5" y="105.5">--</text>
<text x="87.3" y="102.1">| --</text>
<text x="87.3" y="103.8">| --</text>
<text x="87.3" y="105.5">| --</text>
<text x="99.2" y="102.1">| I3C0_SDA_PU_M0 | UART10_RX_M2</text>
<text x="99.2" y="103.8">| SPI0_CSN0_M0</text>
<text x="99.2" y="105.5">| SPI0_CLK_M0</text>
<text x="113.6" y="103.8">| --</text>
<text x="113.6" y="105.5">| --</text>
<text x="128.8" y="102.1">| DP_HPDIN_M1</text>
<text x="128.8" y="103.8">| I2C3_SCL_M1</text>
<text x="128.8" y="105.5">| I2C3_SDA_M1</text>
<text x="144.9" y="102.1">| --</text>
<text x="144.9" y="103.8">| --</text>
<text x="144.9" y="105.5">| --</text>
<text x="157.6" y="102.1">| --</text>
<text x="157.6" y="103.8">| --</text>
<text x="157.6" y="105.5">| --</text>
<text x="172" y="102.1">| SAI0_SDO0_M1 | GPIO0_C5_d</text>
<text x="172" y="103.8">| SAI0_SCLK_M1 | GPIO0_C6_d</text>
<text x="172" y="105.5">| SAI0_LRCK_M1 | GPIO0_C7_d</text>
<text x="57" y="108.8">PLL_AVDD1V8</text>
<text x="75.5" y="108.8">--</text>
<text x="75.5" y="110.6">--</text>
<text x="75.5" y="112.3">UART1_CTSN_M0 | PWM1_CH5_M0 | CPUBIG_AVS</text>
<text x="75.5" y="114">UART1_RTSN_M0 | PWM2_CH0_M0 | GPU_AVS</text>
<text x="87.3" y="108.8">| --</text>
<text x="87.3" y="110.6">| --</text>
<text x="99.2" y="108.8">| SPI0_MOSI_M0</text>
<text x="99.2" y="110.6">| SPI0_MISO_M0</text>
<text x="113.6" y="108.8">| --</text>
<text x="113.6" y="110.6">| --</text>
<text x="113.6" y="112.3">| --</text>
<text x="113.6" y="114">| --</text>
<text x="128.8" y="108.8">| --</text>
<text x="128.8" y="110.6">| --</text>
<text x="128.8" y="112.3">| I2C4_SCL_M0</text>
<text x="128.8" y="114">| I2C4_SDA_M0</text>
<text x="144.9" y="108.8">| PDM0_SDI0_M0 | --</text>
<text x="144.9" y="110.6">| PDM0_SDI1_M0 | SAI0_SDO3_M1</text>
<text x="144.9" y="112.3">| PDM0_SDI2_M0 | SAI0_SDO2_M1</text>
<text x="144.9" y="114">| PDM0_SDI3_M0 | SAI0_SDO1_M1</text>
<text x="172" y="108.8">| SAI0_SDI0_M1 | GPIO0_D0_d</text>
<text x="172" y="110.6">| SAI0_SDI1_M1 | GPIO0_D1_d</text>
<text x="172" y="112.3">| SAI0_SDI2_M1 | GPIO0_D2_d</text>
<text x="172" y="114">| SAI0_SDI3_M1 | GPIO0_D3_d</text>
<text x="75.5" y="115.7">--</text>
<text x="75.5" y="117.3">--</text>
<text x="87.3" y="115.7">| --</text>
<text x="87.3" y="117.3">| --</text>
<text x="99.2" y="115.7">| --</text>
<text x="99.2" y="117.3">| --</text>
<text x="113.6" y="115.7">| JTAG_TCK_M1</text>
<text x="113.6" y="117.3">| JTAG_TMS_M1</text>
<text x="128.8" y="115.7">| UART0_TX_M0</text>
<text x="128.8" y="117.3">| UART0_RX_M0</text>
<text x="144.9" y="115.7">| --</text>
<text x="144.9" y="117.3">| --</text>
<text x="157.6" y="115.7">| --</text>
<text x="157.6" y="117.3">| --</text>
<text x="172" y="115.7">| --</text>
<text x="172" y="117.3">| --</text>
<text x="184.7" y="115.7">| GPIO0_D4_u</text>
<text x="184.7" y="117.3">| GPIO0_D5_u</text>
<text x="57" y="124.2">PLL_AVSS</text>
<text x="186.4" y="124.2">PMUIO1_VCC</text>
<text x="177.9" y="136.1">PMU_LOGIC_DVDD0V75_0</text>
<text x="177.9" y="137.8">PMU_LOGIC_DVDD0V75_1</text>
</g>
<g font-size="1.5" fill="#f00">
<text x="235" y="30.3">RESET_L</text>
<text x="44.6" y="36.2">XOUT_24M U29</text>
<text x="221.6" y="45.8">RTC_INT_L</text>
<text x="44.6" y="48.1">XIN_24M</text>
<text x="221.4" y="50.9">PMIC_PWR_CTRL1</text>
<text x="221.4" y="52.6">PMIC_PWR_CTRL2</text>
<text x="221.4" y="49">32KOUT_RTC2SOC</text>
<text x="220.7" y="57.7">SDMMC0_DET_L</text>
<text x="221.1" y="56">PMIC_INT_L</text>
<text x="44.9" y="61.7">OSC_1V8</text>
<text x="221.1" y="65.9">I2C1_SDA_M0_RK806</text>
<text x="221.1" y="64.2">I2C1_SCL_M0_RK806</text>
<text x="219.2" y="89.7">I2C2_SCL_M0_CC_RTC</text>
<text x="219.2" y="84.8">PWR_LED</text>
<text x="219.2" y="86.7">LCD_PWM</text>
<text x="219.4" y="94.8">I2C0_SCL_M1_TP</text>
<text x="219.4" y="93.1">I2C2_SDA_M0_CC_RTC</text>
<text x="219.4" y="96.5">I2C0_SDA_M1_TP</text>
<text x="219.9" y="100.1">USE_LED</text>
<text x="219.9" y="101.8">SAI0_SDO0_M1</text>
<text x="220" y="98.6">PCIE0_WAKEN_M0</text>
<text x="219.9" y="103.5">SAI0_SCLK_M1</text>
<text x="219.9" y="105.2">SAI0_LRCK_M1</text>
<text x="219.9" y="108.6">SAI0_SDI0_M1</text>
<text x="220.4" y="110.3">TP_RST_L</text>
<text x="220.4" y="112">TP_DET</text>
<text x="220.4" y="113.7">USB_HOST_PWREN_H</text>
<text x="252.5" y="116.9">UART0_RX_M0_DEBUG</text>
<text x="252.5" y="115.2">UART0_TX_M0_DEBUG</text>
<text x="93.3" y="182.2">I2C1_SDA_M0_RK806</text>
<text x="93.3" y="184.8">I2C1_SCL_M0_RK806</text>
<text x="127.3" y="181.9">I2C0_SCL_M1_TP</text>
<text x="127.3" y="184.4">I2C0_SDA_M1_TP</text>
<text x="161.8" y="182">I2C2_SCL_M0_CC_RTC</text>
<text x="161.8" y="184.6">I2C2_SDA_M0_CC_RTC</text>
</g>
</svg>
